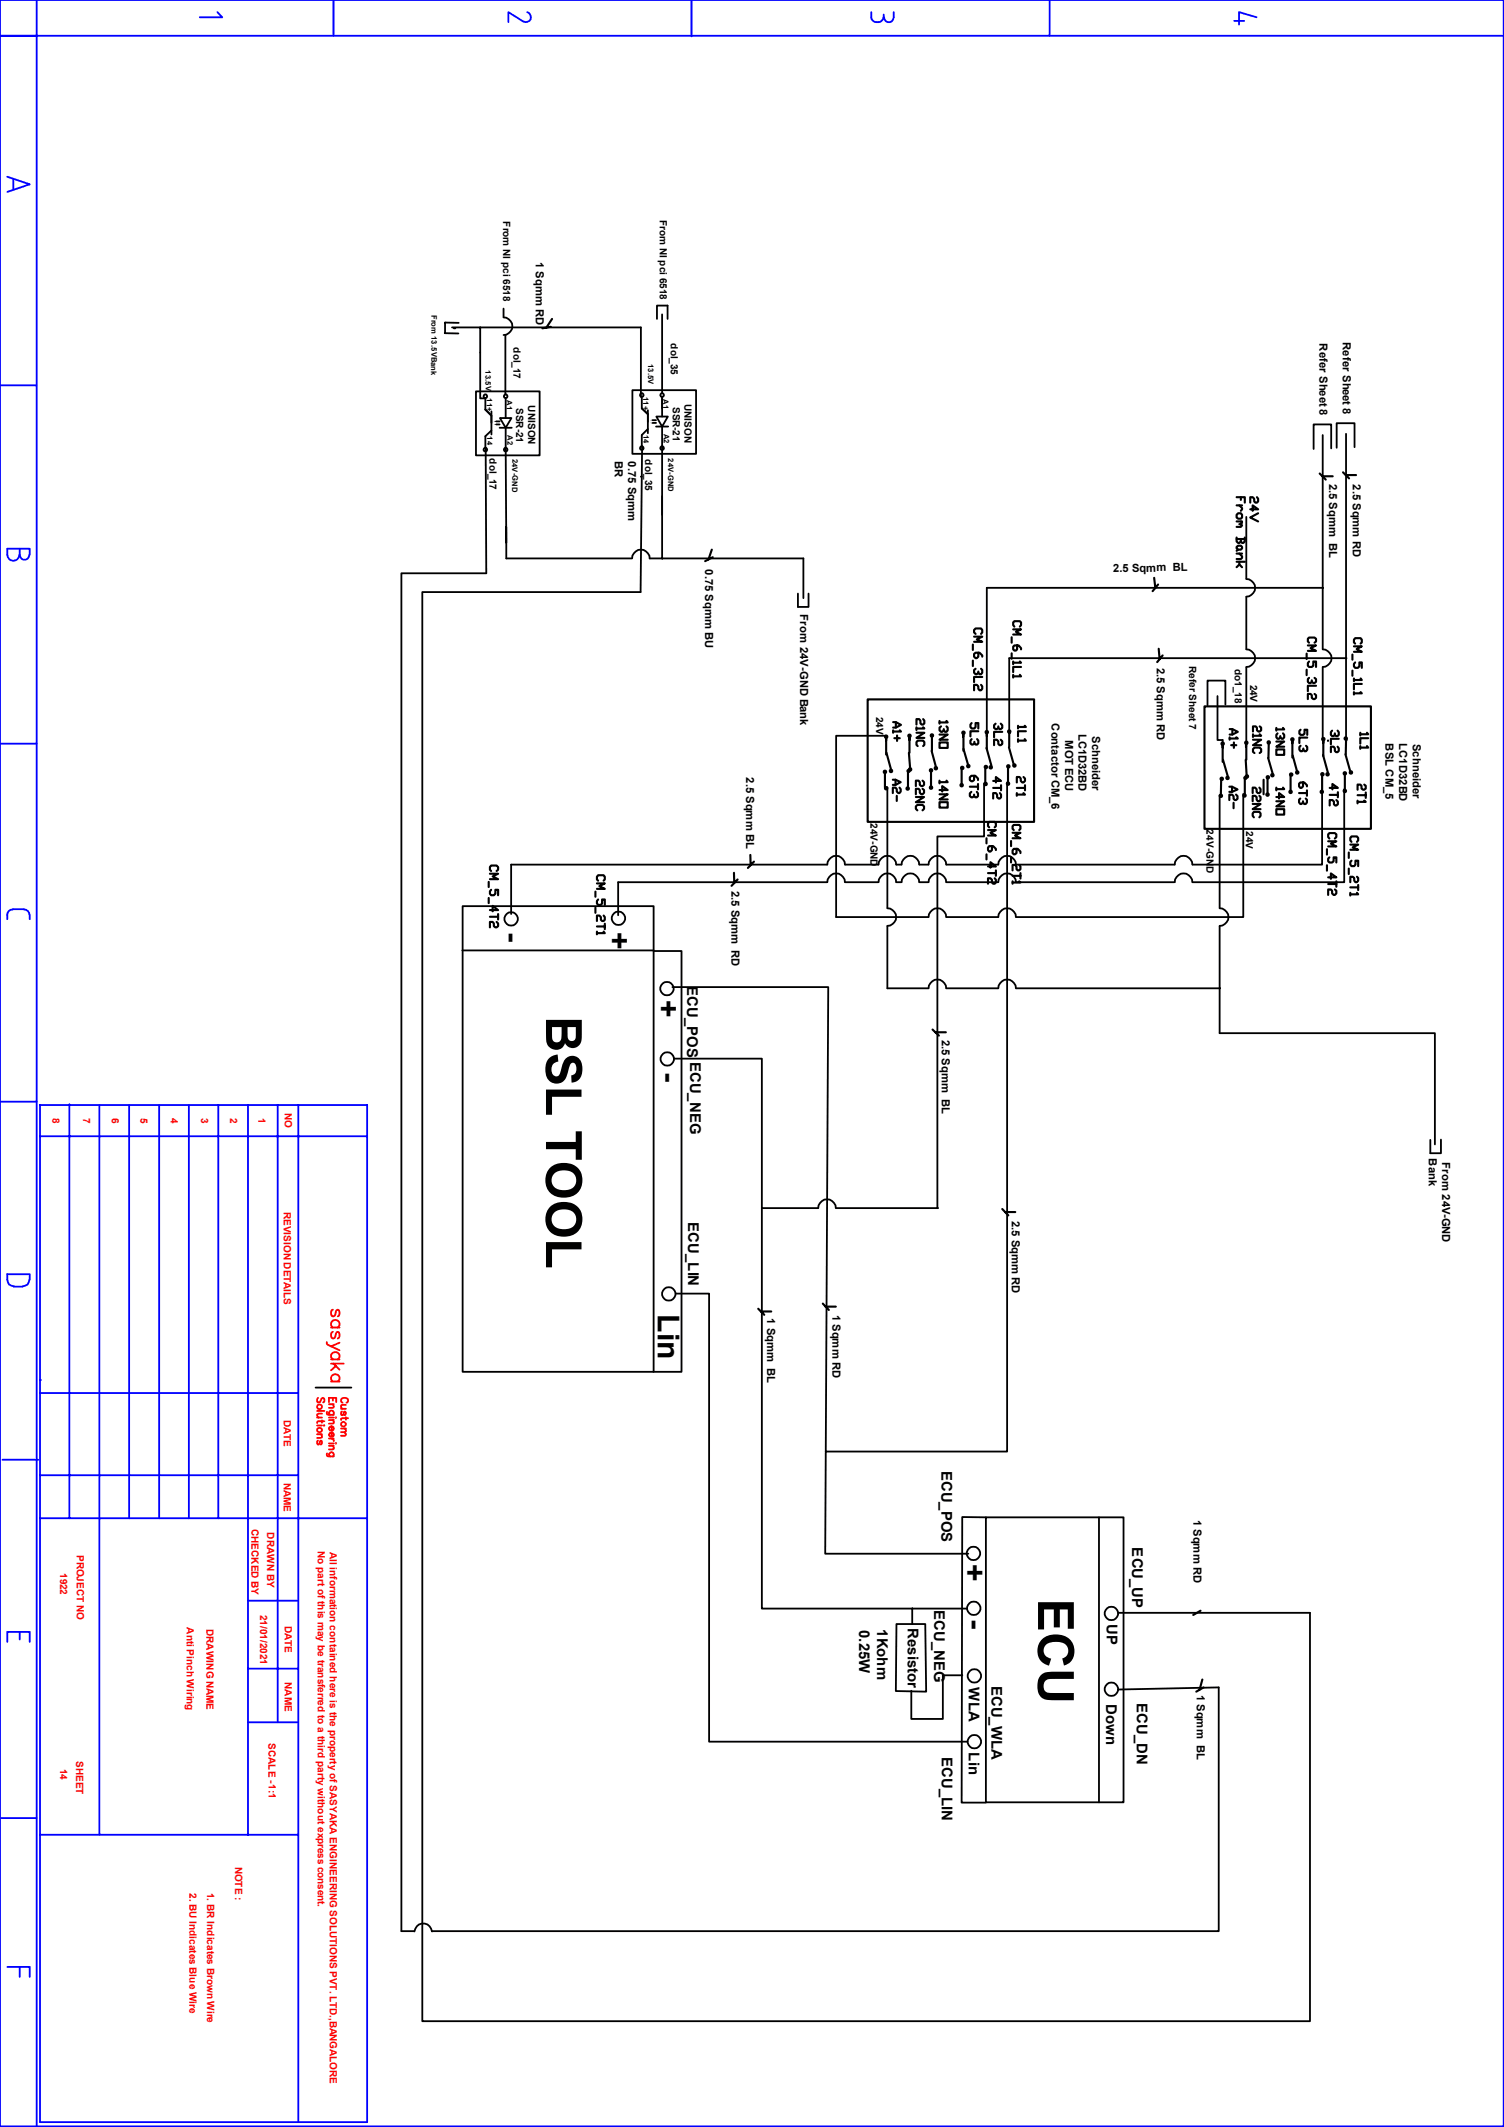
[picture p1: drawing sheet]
<svg xmlns="http://www.w3.org/2000/svg" width="210mm" height="297mm" viewBox="0 0 210 297" stroke-linecap="round" stroke-linejoin="round" font-family="sans-serif">
<g fill="none" stroke="#00f" stroke-width=".25">
<path d="M0 0h210v296.9h-210zM0 5h210M5.1 0v296.9M30.4 1.7l.6 .7h-3.1M46.6 0v5M73.1 3l-2.1-1.3v1.4M73.6 1.7l.3 .1 .2 .6M74.1 2.4a.67 .67 0 0 1-1 .6M96.6 0v5.1M121.7 1.7v.7a.86 .86 0 0 0 .8 .7 .86 .86 0 0 0 .9-.7M123.4 2v.4M124.8 1.7v.7a.68 .68 0 0 1-.7 .7 .68 .68 0 0 1-.7-.7"/>
<path d="M146.6 0v5M172.3 2.9h1.4M175.5 2.4l-2.5-.7v1.7M1 24.7l3.1 1-3.1 1.1M1.9 25v1.5M.1 53.8h5M2.7 77.5a.85 .85 0 0 1-.8 .8 .85 .85 0 0 1-.9-.8v-.9h3.1v.9M2.8 76.6v.9a.68 .68 0 0 0 .6 .7 .68 .68 0 0 0 .7-.7M.1 103.8h5M1.8 127a.73 .73 0 0 0-.8 .8v.6M1.8 127h1.5M3.3 127a.73 .73 0 0 1 .8 .8"/>
<path d="M4.1 127.8v.6M.1 153.8h5M5.6 154.3h45.7v142h-45.7zM5.6 158.7h45.7M9.7 154.2v57.8M13.9 154.3v101.9M18 154.3v57.7M22.2 154.3v57.7M26.4 154.3v57.7M30.5 154.3v57.7M34.6 154.3v101.9M38.8 154.3v86.2"/>
<path d="M41.7 154.3v142M1.9 179.7h1.3M4.1 178.7a.87 .87 0 0 1-.9 .9M4.1 178.7v-.8h-3.1a1.32 1.32 0 0 0 .6 1.6l.3 .1M5.6 194.5h35.9M5.7 192.7h.1M.3 203.8h5M5.6 206h35.9M5.6 212h45.7M1 229.3v-1.4h3.1v1.4M2.8 227.9v1M34.6 233h6.9"/>
<path d="M34.6 223.5h6.9M.2 253.9h4.9M5.6 256.2h36.1M34.6 240.5h6.9M1 274.7h3.1v1.4M2.8 274.7v1.4"/>
</g>
<g fill="none" stroke="#f00" stroke-width=".25">
<path d="M44.3 198h.7M44.3 197h1M44.3 199.1h.7M44.4 195.2l-.1 .2 .1 .4h.3l.2-.5 .2-.1a.36 .36 0 0 1 0 .6M45 197.4l-.7 .1v.2l.2 .3M45 198.3v.4M45.2 199.1h.1zM45.3 198.5h-1v.2M45.6 187.4v.3l.6 .3M45.7 197.1v.4l.9 .1M45.9 195.8v-.6h1v.6M45.9 196.1h.7"/>
<path d="M45.9 198h.7M45.9 198.3h.7M46.1 197.6a.33 .33 0 0 1-.1-.5 .33 .33 0 0 1 .5 0 .33 .33 0 0 1 0 .5M46.2 185.4h1.2M46.2 189.8h1.2M46.2 190.4h1.8M46.2 192.9h1.2M46.3 199.2v.6a.3 .3 0 0 0 .3-.3 .3 .3 0 0 0-.3-.3l-.3 .1a.28 .28 0 0 0 .1 .5M46.4 196.1l.2 .2v.3h-.7M46.4 198.3a.32 .32 0 0 1 .2 .5h-.7M46.5 195.2v.4M46.5 182.9a.5 .5 0 0 0-.3 .5 .5 .5 0 0 0 .4 .4l.2-.2 .2-.6 .2-.1a.54 .54 0 0 1 0 .9"/>
<path d="M46.5 185.4a.59 .59 0 0 1-.1-.9 .59 .59 0 0 1 .9 0 .59 .59 0 0 1-.1 .9M46.5 186a.5 .5 0 0 0-.3 .5 .5 .5 0 0 0 .4 .4l.2-.3 .2-.5 .2-.1a.54 .54 0 0 1 0 .9M46.5 189.8a.57 .57 0 0 1-.1-.8 .57 .57 0 0 1 .8 0 .57 .57 0 0 1 0 .8M46.5 192.9a.57 .57 0 0 1-.1-.8 .57 .57 0 0 1 .8 0 .57 .57 0 0 1 0 .8M46.6 190.4l.8 .9M46.9 197.9h.1M46.9 190.8l-.7 .5M47.4 187.5l-1.2 .5 1.2 .6M47.6 196.7h.7M47.6 199.5h.7M47.8 197.1l-.2 .2 .2 .3h.1l.1-.5h.2l.1 .3-.2 .2M47.8 195.9v-.1a.4 .4 0 0 1-.1-.5 .4 .4 0 0 1 .5-.1l.3 .1 .1 .2v.2l-.2 .2"/>
<path d="M48.1 199.5l.2 .2v.2l-.2 .1h-.5M48.1 200l.2 .4-.2 .1h-.5M48.3 196.2h-.5a.24 .24 0 0 0-.1 .4l.1 .1M48.3 197.9v.3M48.6 198h-.8l-.1 .1-.1 .2M44.3 200.3h.7M44.4 201.2l-.1 .2 .1 .3 .2-.1 .2-.4a.3 .3 0 0 1 .2 .2 .3 .3 0 0 1-.2 .3M44.7 200.3l.3 .2-.1 .2-.6 .1M45.7 202.9v.4l.9 .1M45.9 200.9h.7M45.9 201.5h.7M45.9 201.9h.7"/>
<path d="M46.1 203.4a.32 .32 0 0 1 .1-.6 .32 .32 0 0 1 .4 .4l-.1 .2M46.3 200.9l.3 .1v.3M46.3 200v.6a.3 .3 0 0 0 .3-.3 .3 .3 0 0 0-.3-.3l-.2 .1-.2 .2 .2 .3M46.4 201.9l.2 .2v.3h-.7M46.9 201.5v.1z"/>
<circle cx="44.6" cy="196.4" r=".35"/>
<circle cx="44.6" cy="199.7" r=".34"/>
<circle cx="48" cy="198.9" r=".34"/>
</g>
<g fill="none" stroke="#000" stroke-width=".25">
<path d="M62.1 46.5l1.9 .1M63.1 45.7h26.4v9.7M63.4 45.8h.2M64.1 45.1l-2-.1v1.5M66.5 54.7h8.9v8.9h-8.9zM67.1 45.7v9.9h.7v1.6M67.8 57.2l.8 .8v1.1M67.8 57.2l.8 .8M68.6 57.4v3.3M69.3 58.8h.5M69.3 59.3h.5M69.8 59.7h1.7"/>
<path d="M69.8 58.4h1.6l-.8 1.3zM70.3 43.1v1.2M70.3 44.3a1.23 1.23 0 0 1 1.2 1.3 1.23 1.23 0 0 1-1.2 1.2M70.6 46.8v8.3M70.6 55.6v2.8M70.6 59.7l.1 16.1M88.3 54.5h8.9v8.9h-8.9zM89.6 57l.9 .8v1.1M89.6 55.4v1.6M89.6 57l.9 .8M90.5 57.3v3.2M90.5 59.9l-.9 .8v1.6"/>
<path d="M91.1 58.7h.5M91.1 59.1h.5M91.6 59.6h1.7M91.7 58.2h1.6l-.8 1.4zM91.7 44.5v-1.8h1.5v1.8M92.5 43.9v11M92.5 55.4v2.8M92.5 59.6v12.3M67.8 62.5l.1 17.6h-11.9v189.6h1.8M68.6 60.1l-.8 .8v1.6M70.7 73.6v4.4h17.5M89.5 66.5h.1"/>
<path d="M89.7 62.3l-.2 20.4h-30.5v199.5h123.9v-57h-26.8M92.5 69.3v8.7h-1.8a1.23 1.23 0 0 0-1.2-1.2 1.23 1.23 0 0 0-1.2 1.2M92.5 78h19.7v5.5M174 72.2v8.6M184.7 60.7v29.9M185.9 62.6v-3.3h-2.5v3.4M188 60.6v42.3M189.1 62.4v-3.3h-2.5v3.4M111.4 82.9v1.9h1.5v-1.9M170 97.2v6.1h.7v.8M171.1 98.4v-3.4h-2.5v3.5M174 83.4v7.2"/>
<path d="M174 93.2v10.7M174 80.9a1.23 1.23 0 0 1 1.3 1.2 1.23 1.23 0 0 1-1.3 1.2M174 90.7a1.23 1.23 0 0 1 1.3 1.2 1.23 1.23 0 0 1-1.3 1.2M184.7 90.7a1.23 1.23 0 0 1 1.2 1.2 1.23 1.23 0 0 1-1.2 1.2M184.7 93.2v9.9M184.7 82.1h-46.9v20.3M188 91.9h-47.1l.1 10.5M123.7 102.7h-6.9v25.4h12.8M123.9 109.9v16.9M137.4 109.4v7.4h-6.5v51.9M140.6 109.3v93.4h-25.2M170.3 111v15.8"/>
<path d="M173.6 110.9v17.2h-31.7M184.6 110.4v10.3h-18.1M185.4 103.4h.1M187.7 110.6v12.6h-21.2M187.7 110.2h.1M188 103.3h.1M64.6 132.7h26.7M64.6 126.5h26.7v65.1h-26.7zM91.3 132.8h3.9v58.8h-4M93.9 137.8h21.8l-.5 79.2h20M115.5 123.2h-29.2v4.6M115.5 120.7h-44.1v6.9"/>
<path d="M115.5 120.7a1.23 1.23 0 0 1 1.3-1.2 1.23 1.23 0 0 1 1.2 1.2M115.5 123.2a1.23 1.23 0 0 1 1.3-1.2 1.23 1.23 0 0 1 1.2 1.2M118 120.7h4.6M118 123.2h4.6M122.7 120.7a1.23 1.23 0 0 1 1.2-1.2 1.23 1.23 0 0 1 1.2 1.2M122.7 123.2a1.23 1.23 0 0 1 1.2-1.2 1.23 1.23 0 0 1 1.2 1.2M123.9 126.8a1.23 1.23 0 0 1 1.2 1.3 1.23 1.23 0 0 1-1.2 1.2M123.9 129.3v8.7h5.7M125.2 120.7h.7M125.2 123.2h.7M125.9 120.7a1.23 1.23 0 0 1 1.2-1.2 1.23 1.23 0 0 1 1.3 1.2M125.9 123.2a1.23 1.23 0 0 1 1.2-1.2 1.23 1.23 0 0 1 1.3 1.2"/>
<path d="M128.4 120.7h1.2M128.4 123.2h1.2M129.7 120.7a1.23 1.23 0 0 1 1.2-1.2 1.23 1.23 0 0 1 1.2 1.2M129.7 123.2a1.23 1.23 0 0 1 1.2-1.2 1.23 1.23 0 0 1 1.2 1.2M129.7 128.1a1.23 1.23 0 0 1 1.2-1.3 1.23 1.23 0 0 1 1.2 1.3M129.7 138a1.23 1.23 0 0 1 1.2-1.2 1.23 1.23 0 0 1 1.2 1.2M132.2 120.7h7.2M132.2 123.2h7.2M132.2 128.1h7.2M132.2 138h7.2M139.4 120.7a1.23 1.23 0 0 1 1.2-1.2 1.23 1.23 0 0 1 1.3 1.2M139.4 123.2a1.23 1.23 0 0 1 1.2-1.2 1.23 1.23 0 0 1 1.3 1.2"/>
<path d="M139.4 128.1a1.23 1.23 0 0 1 1.2-1.3 1.23 1.23 0 0 1 1.3 1.3M139.4 138a1.23 1.23 0 0 1 1.2-1.2 1.23 1.23 0 0 1 1.3 1.2M141.9 120.7h22.1M141.9 123.2h22.1M141.9 138h28.4M164 120.7a1.23 1.23 0 0 1 1.3-1.2 1.23 1.23 0 0 1 1.2 1.2M164 123.2a1.23 1.23 0 0 1 1.3-1.2 1.23 1.23 0 0 1 1.2 1.2M170.3 129.3v15h30.1v15.5M170.3 126.8a1.23 1.23 0 0 1 1.2 1.3 1.23 1.23 0 0 1-1.2 1.2M94.1 147.8h12.3v76.8h28.6M201.2 159.1v1.9h-1.5v-1.8M106.4 168.7h7.8"/>
<path d="M114.3 168.7a1.23 1.23 0 0 1 1.2-1.2 1.23 1.23 0 0 1 1.2 1.2M116.8 168.7h14.1M44.1 193.8h5M94.4 180.6h4.6v62.6h36.1M137.7 211.9h19.2v39.8h-19.2zM137.7 211.9l-3.3-.1-.1 39.9h3.4M153.5 211.9v39.8M125.2 226.8h4l.1 9.4-4.2-.1zM127.4 224.6v2.2M134.4 233.9h-2.7v6.1h-4.4v-3.9M156.1 235.9l14.1-.3v34.1h-109.9M57.9 269.7a1.23 1.23 0 0 1 1.2-1.1 1.23 1.23 0 0 1 1.2 1.1"/>
<circle cx="67.8" cy="55.3" r=".25"/>
<circle cx="70.6" cy="55.3" r=".25"/>
<circle cx="89.6" cy="55.2" r=".25"/>
<circle cx="92.5" cy="55.2" r=".25"/>
<circle cx="67.8" cy="62.8" r=".25"/>
<circle cx="70.6" cy="62.8" r=".25"/>
<circle cx="89.6" cy="62.6" r=".25"/>
<circle cx="92.5" cy="62.6" r=".25"/>
<circle cx="71.4" cy="128.3" r=".93"/>
<circle cx="86.4" cy="128.2" r=".93"/>
<circle cx="93.1" cy="138.1" r=".93"/>
<circle cx="93.2" cy="147.9" r=".93"/>
<circle cx="93.4" cy="180.7" r=".93"/>
<circle cx="135.9" cy="216.9" r=".93"/>
<circle cx="136" cy="224.6" r=".93"/>
<circle cx="136.1" cy="234" r=".93"/>
<circle cx="155.2" cy="235.9" r=".93"/>
<circle cx="155.2" cy="225.3" r=".93"/>
<circle cx="136.1" cy="243.2" r=".93"/>
</g>
<g fill="none" stroke="#000" stroke-width=".3">
<path d="M76.9 45.6l-1.2 .2M77.1 44.5l-.8 1.3M99.4 76.8l-.5 1.3M99.5 77.8l-1 .6M172.7 69.4h1.1v.8M172.7 75.1v.5l.2 .2h.2l.2-.2v-.3M172.7 70.6h.7M172.7 72.8h.7M172.7 75.3h1.1M172.7 77.3h.7M172.7 78.4h1.1M172.7 71.9l.2-.2h.4l.1 .2v.4l-.1 .1h-.4l-.2-.1z"/>
<path d="M172.7 76.4l.2-.2h.4l.1 .2v.2l-.1 .2h-.4l-.2-.2zM172.9 76.8l-.2 .1M173.1 70.6l.3 .4-.1 .3M173.1 77.3l.3 .4v.2l-.1 .2h-.6M173.1 78.4v.4l.3 .4M173.1 78.8l-.4 .4M173.3 72.8l.1 .2-.1 .2h-.2M173.3 73.2l.1 .2-.1 .2h-.6M173.3 69.4v.4M173.8 75.1v.5l-.2 .2h-.2l-.1-.2M174.6 71.1h1.1l-.8-.5v.7M175.5 69.4l.2 .2v.4l-.2 .2h-.2l-.2-.2v-.4l-.2-.2h-.3v.8"/>
<path d="M175.7 71.7l-1.1 .6 1.1 .5M184.3 66.1l.8 .9M184.7 66.5h1.4M187.5 66l.9 .8M187.9 66.3h1.5M121.2 97.7h23.2v17.1h-23.2zM135.8 90v.8M135.8 92.2v.8M136 88.9h1.2l-.8 .4 .8 .3h-1.2M136.2 88.5l-.2-.2v-.3l.2-.2h.8l.2 .2v.3l-.2 .2M136.2 93.4l-.2 .2v.3l.2 .2h.2l.2-.2M136.6 91.1v.6l-.2 .2h-.2l-.2-.2v-.4l.2-.2h.6l.4 .4v.2"/>
<path d="M137 93.4l.2 .2v.3l-.2 .2h-.2l-.2-.3M137 95.6l.2 .2v.4l-.2 .2h-.2l-.2-.2v-.4l-.2-.2h-.4v.8M137.2 94.5h-1.2v.7M141.3 89v.7M141.3 91.2v.8M141.5 87.9h1.1l-.7 .3 .7 .4h-1.1M141.5 92.4v.4M141.5 94.2v.4M141.6 87.5l-.1-.2v-.4l.1-.2h.8l.2 .2v.4l-.2 .2M142 90.1v.6l-.1 .1h-.3l-.1-.1v-.4l.1-.2h.6l.4 .4v.2M142.4 92.4l.2 .1h-1.1M142.4 94.2l.2 .2h-1.1"/>
<path d="M142.6 93.1h-1.1v.8M161.2 80.7l.1 1.4M161.7 81.6l-.7 .9M161.8 90.6l.1 1.4M162.3 91.5l-.7 1M168.2 98.6h23.2v17.1h-23.2zM182.5 91.3v.7M182.5 93.5v.8M182.6 90.1h1.2l-.8 .4 .8 .4h-1.2M182.8 94.7l-.2 .1v.4l.2 .2h.2l.2-.2M182.8 89.7l-.2-.1v-.4l.2-.2h.8l.2 .2v.4l-.2 .1M182.8 92.4l-.2 .2v.4l.2 .1h.4l.2-.1v-.6h.4v.7"/>
<path d="M183.6 94.7l.2 .1v.4l-.4 .2-.2-.2v-.2M183.6 96.9l.2 .2v.4l-.2 .1-.4-.1v-.4l-.2-.2h-.4v.7M183.8 95.8h-1.2v.7M188.8 91.4v.7M188.8 93.6v.8M189.1 90.3h1.1l-.8 .3 .8 .4h-1.1M189.1 94.7v.4M189.1 96.6v.4M189.2 89.9l-.1-.2v-.4l.1-.2h.8l.2 .2v.4l-.2 .2M189.2 92.5l-.1 .2v.3l.1 .3h.4l.2-.3v-.5h.4v.8M190 94.7l.2 .3h-1.1M190 96.6l.2 .2h-1.1"/>
<path d="M190.2 95.5h-1.1v.8M104.8 119.4v1.4M123.6 107.9v2M123.7 103.4v-.4v2.4M123.8 105.1l.6 2.3M124.7 108.9h.4l.7 .3-.7 .4h-.4M124.7 100.8h.4l.7 .4-.7 .4h-.4M124.7 102v.3M124.9 103.1h.7M125.1 108.9v.7M125.1 100.8v.8M125.2 111.1v.7"/>
<path d="M125.3 102.7v.8M125.6 110l.2 .2v.3l-.2 .2h-.2l-.2-.2v-.3l-.1-.2h-.4v.7M125.6 102l.2 .2h-1.1M126.8 107.9v2M126.9 107.5l-.2 .2 .1 .1 .2-.1M126.9 105.1l.2 2.1M127 103v2.1M127.9 111.3h1.1l-1.1 .7h1.1M128 102.3h1.1l-1.1 .7h1.1M128 101.6v.3M128.1 113.2l-.2-.3v-.3l.2-.2h.7l.2 .2v.3l-.2 .3M128.1 104.2l-.1-.2v-.4l.1-.2h.8l.2 .2v.4l-.2 .2"/>
<path d="M128.8 109l.2 .2v.4l-.3 .2-.3-.2v-.4l-.1-.2h-.4v.8M128.8 110.2l.2 .1v.4l-.2 .2h-.1l-.3-.2v-.4l-.1-.1h-.4v.7M128.9 101.6l.2 .1h-1.1M128.9 100.4l.2 .2v.4l-.2 .2h-.2l-.2-.2v-.4l-.1-.2h-.4v.8M130 107.7v2.1M130.1 104.9l.6 2.2M130.1 102.9v2M131.2 103.7h1.1v.7h-1.1zM131.2 112h1.1v.8h-1.1zM131.2 102.6h1.1l-1.1 .7h1.1M131.2 110.3h1.1l-.7-.5v.7M131.2 110.9h1.1l-1.1 .7h1.1"/>
<path d="M131.2 100.7v.3M131.2 109v.4M131.4 101.4l-.2 .2v.4l.2 .2h.2l.2-.2M132.2 100.7l.1 .2h-1.1M132.2 101.4l.1 .2v.4l-.1 .2h-.2l-.2-.4M132.2 109l.1 .2h-1.1M134.3 107.4v2M134.5 102.5v.4M134.5 102.5v2.4M134.5 104.6l.7 2.2M135.4 109.9h1.2M135.6 110.6l-.2 .2v.4l.2 .1 .4-.1"/>
<path d="M135.7 101l-.2 .2v.3l.2 .2h.4l.1-.2v-.5h.4v.7M135.7 103.2l-.2 .2v.4l.2 .2 .4-.2M136 108.3v.6l-.2 .2-.4-.2v-.4l.2-.2h.6l.4 .4v.2M136.4 110.6l.2 .2v.4l-.2 .1h-.2l-.2-.1v-.2M136.4 103.2l.2 .2v.4l-.2 .2h-.2l-.1-.2v-.2M136.6 109.5v.7M136.6 102.1h-1.1v.7M137.6 107.4v2M137.8 104.4l.6 2.5M137.8 117.1v.7M137.8 119.3v.7M137.8 102.4v2.2"/>
<path d="M138 115.9h1.1l-.8 .4 .8 .4h-1.1M138.1 115.5l-.1-.1v-.4l.1-.2h.8l.2 .2v.4l-.2 .1M138.5 118.2v.5l-.2 .2h-.2l-.1-.2v-.3l.1-.2h.6l.4 .3v.2M138.7 109.1h1.1l-.7-.6v.8M138.7 110h1.1M139 101l-.2 .3v.3l.2 .2 .4-.2M139.6 110.7l.2 .3v.3l-.2 .2-.4-.2v-.3l-.1-.3h-.4v.8M139.7 101l.3 .3v.3l-.4 .2-.2-.2v-.2M139.7 103.3l.3 .2v.4l-.4 .2-.2-.2v-.4l-.2-.2h-.4v.8M139.8 109.6v.8M140 102.2h-1.2v.8M140.8 107.2v2.1"/>
<path d="M140.9 104.4l.7 2.4M141 102.4l-.1 1.9M141.2 117.4v.8M141.2 119.7v.7M141.4 116.3h1.1l-.8 .4 .8 .4h-1.1M141.6 115.9l-.2-.2v-.3l.2-.2h.7l.2 .2v.3l-.2 .2M141.9 118.5v.6l-.2 .2h-.1l-.2-.2v-.4l.2-.2h.5l.4 .4v.2M142 110h1.1M142 110.7v.4M142.2 101.3v.4M142.2 103.2v.4M142.9 110.7l.2 .3h-1.1"/>
<path d="M142.9 108.5l.2 .2v.4l-.2 .2h-.2l-.2-.2v-.4l-.1-.2h-.4v.8M143.1 101.3l.2 .2h-1.1M143.1 103.2l.2 .2h-1.1M143.1 109.6v.8M143.3 102.1h-1.1v.7M170.5 109v2M170.7 104.4v-.3v2.3M170.8 106.1l.6 2.3M171.7 109.9h.3l.8 .3-.8 .4h-.3M171.7 101.8h.4l.7 .4-.7 .4h-.4M171.7 103v.3M171.9 104.1h.7"/>
<path d="M172 109.9v.7M172.1 101.8v.8M172.3 112.1v.8M172.3 103.7v.7M172.6 111l.2 .2v.3l-.4 .2-.1-.2v-.3l-.3-.2h-.3v.7M172.6 103l.2 .1h-1.1M173.8 108.8v2.1M173.9 108.5l-.2 .2 .2 .1 .2-.2M173.9 106.1l.2 2.1M174 103.9v.4M174 103.9v2.2M174.9 112.3h1.1l-1.1 .7h1.1"/>
<path d="M175 103.3h1.1l-1.1 .8h1.1M175 102.5v.4M175.1 114.1l-.2-.2v-.3l.2-.2h.8l.1 .2v.3l-.1 .2M175.2 105.2l-.2-.2v-.4l.2-.2h.7l.2 .2v.4l-.2 .2M175.9 110l.1 .2v.4l-.1 .1h-.3l-.1-.1v-.4l-.2-.2h-.4v.7M175.9 111.1l.1 .2v.4l-.1 .2h-.3l-.1-.2v-.4l-.2-.2h-.4v.8M175.9 101.4l.2 .2v.4l-.2 .2-.4-.2v-.4l-.2-.2h-.3v.8M175.9 102.5l.2 .2h-1.1M176.4 108.9v2M177 108.7v2M177.1 105.8l.6 2.2M177.2 103.9l-.1 1.9"/>
<path d="M178.2 104.6h1.1v.8h-1.1zM178.2 113h1.1v.7h-1.1zM178.2 103.5h1.1l-1.1 .8h1.1M178.2 111.3h1.1l-.7-.6v.8M178.2 111.9h1.1l-1.1 .7h1.1M178.2 101.6v.4M178.2 110v.4M178.4 102.4l-.2 .2v.4l.2 .2h.2l.2-.2M179.2 101.6l.1 .3h-1.1M179.2 102.4l.1 .2v.4l-.1 .2h-.2l-.2-.2v-.2M179.2 110l.1 .2h-1.1M180.2 108.3v2.1"/>
<path d="M180.5 103.8v-.3v2.3M180.5 105.5l.6 2.2M181.4 110.7h1.1M181.6 111.5l-.2 .2v.4l.2 .2h.1l.2-.2M181.6 104.1l-.2 .2v.4l.2 .2h.2l.2-.2M181.6 101.9l-.2 .2v.3l.2 .2h.4l.2-.2v-.5h.3v.7M181.9 109.3v.5l-.2 .2h-.1l-.2-.2v-.4l.2-.1h.5l.4 .3v.2M182.3 111.5l.2 .2v.4l-.2 .2h-.2l-.2-.4M182.4 104.1l.1 .2v.4l-.1 .2h-.2l-.2-.4M182.5 110.4v.7M182.5 103h-1.1v.8M184.6 108.3v2.1"/>
<path d="M184.7 105.4l.7 2.5M184.8 103.4v2.2M185.3 118.6v.7M185.5 117.5h1.1l-.8 .3 .8 .4h-1.1M185.6 117.1l-.1-.2v-.4l.1-.2h.8l.2 .2v.4l-.2 .2M185.6 119.7l-.1 .2v.4l.1 .1h.4l.2-.1v-.6h.4v.7M185.7 110h1.1l-.7-.5v.7M185.7 111h1.1M186 102l-.2 .2v.4l.2 .2h.2l.2-.2M186.6 111.7l.2 .2v.4l-.4 .2-.1-.2v-.4l-.2-.2h-.4v.8M186.8 102l.1 .2v.4l-.1 .2h-.2l-.2-.2v-.2M186.8 104.3l.1 .2v.4l-.1 .1h-.2l-.2-.1v-.4l-.2-.2h-.4v.7"/>
<path d="M186.8 110.6v.7M186.9 103.2h-1.1v.7M187.8 108.2v2M187.9 105.3l.7 2.4M188 103.3l-.1 2M188.3 119v.8M188.6 117.9h1.1l-.8 .4 .8 .4h-1.1M188.7 117.6l-.1-.3v-.3l.1-.2h.8l.2 .2v.3l-.2 .3M189.6 111h1.1M189.6 111.8v.4M189.9 102.3v.4M189.9 104.2v.4"/>
<path d="M190.5 109.6l.2 .1v.4l-.2 .2-.4-.2v-.4l-.2-.1h-.3v.7M190.5 111.8l.2 .2h-1.1M190.7 110.7v.7M190.9 102.3l.2 .2h-1.2M190.9 104.2l.2 .2h-1.2M191.1 103.1h-1.2v.7M68.2 123.1v.8M68.2 125.4v.7M68.4 122h1.2l-.8 .4 .8 .4h-1.2M68.4 127.1h1.2l-.8-.6v.8M68.4 128h1.2M68.6 121.6l-.2-.1v-.4l.2-.2h.7l.3 .2v.4l-.3 .1"/>
<path d="M68.6 124.2l-.2 .3v.3l.2 .2h.4l.2-.2v-.6h.4v.8M69.3 128.7l.3 .2v.4l-.4 .2-.2-.2v-.4l-.2-.2h-.4v.8M69.6 127.6v.8M83.1 124.5v.7M83.1 126.7v.8M83.4 123.4h1.1l-.8 .3 .8 .4h-1.1M83.4 129.4h1.1M83.4 130.1v.4M83.5 123l-.1-.2v-.4l.1-.2h.8l.2 .2v.4l-.2 .2M83.5 125.6l-.1 .2v.4l.1 .2h.4l.2-.2v-.6h.4v.8M84.3 130.1l.2 .2h-1.1M84.3 127.8l.2 .3v.3l-.2 .2h-.2l-.2-.2v-.3l-.2-.3h-.3v.8"/>
<path d="M84.5 129v.8M102.5 121.9v1.4M103 122.8l-.8 .9M105.3 120.3l-.9 .9M138 121h1.1l-.8-.6v.8M138 121.9h1.1M138.9 122.6l.2 .3v.3l-.2 .2h-.2l-.2-.2v-.3l-.2-.3h-.3v.8M139.1 121.5v.8M141.4 122.3h1.1M141.4 123.1v.3M142.3 123.1l.2 .1h-1.1M142.3 120.8l.2 .2v.4l-.2 .1h-.2l-.2-.1v-.4l-.2-.2h-.3v.7"/>
<path d="M142.5 121.9v.8M185.3 120.8v.8M185.5 122.5h1.1l-.8-.5v.7M185.5 123.4h1.1M186.4 124.2l.2 .2v.4l-.2 .2h-.2l-.2-.2v-.4l-.2-.2h-.3v.8M186.6 123.1v.7M188.3 121.3v.7M188.6 123.9h1.1M188.6 124.7v.4M188.7 120.2l-.1 .2v.3l.1 .2h.4l.2-.2v-.5h.4v.7M189.5 124.7l.2 .2h-1.1M189.5 122.4l.2 .2v.4l-.2 .2h-.2l-.2-.2v-.4l-.2-.2h-.3v.8"/>
<path d="M189.7 123.6v.7M130.2 143.8l.9 .8M130.6 144.1h1.5M140 168.8l.8 .9M140.3 169.2h1.5M105.9 182.8l.8 .8M106.3 183.1h1.4M114.9 182l.8 .9M115.3 182.5h1.4M167.6 224.9l-1 .6M167.9 234.5l-.4 1.4M168.1 235.6l-1.1 .6"/>
<circle cx="123.6" cy="107.8" r=".17"/>
<circle cx="123.7" cy="110.1" r=".17"/>
<circle cx="123.7" cy="102.9" r=".17"/>
<circle cx="124.4" cy="107.6" r=".17"/>
<circle cx="126.7" cy="110.1" r=".17"/>
<circle cx="127" cy="102.7" r=".17"/>
<circle cx="127.1" cy="107.4" r=".17"/>
<circle cx="130" cy="110" r=".17"/>
<circle cx="130" cy="107.6" r=".17"/>
<circle cx="130.1" cy="102.7" r=".17"/>
<circle cx="130.7" cy="107.3" r=".17"/>
<circle cx="134.3" cy="109.6" r=".17"/>
<circle cx="134.4" cy="107.2" r=".17"/>
<circle cx="134.5" cy="102.3" r=".17"/>
<circle cx="135.2" cy="107" r=".17"/>
<circle cx="137.6" cy="109.5" r=".17"/>
<circle cx="137.7" cy="107.1" r=".17"/>
<circle cx="137.8" cy="102.2" r=".17"/>
<circle cx="138.3" cy="107.1" r=".17"/>
<circle cx="140.8" cy="109.4" r=".17"/>
<circle cx="140.8" cy="107" r=".17"/>
<circle cx="140.9" cy="102.1" r=".17"/>
<circle cx="141.6" cy="106.9" r=".17"/>
<circle cx="170.5" cy="111.1" r=".17"/>
<circle cx="170.6" cy="108.8" r=".17"/>
<circle cx="170.7" cy="103.8" r=".17"/>
<circle cx="171.4" cy="108.6" r=".17"/>
<circle cx="173.8" cy="111.1" r=".17"/>
<circle cx="174" cy="103.7" r=".17"/>
<circle cx="174.1" cy="108.4" r=".17"/>
<circle cx="177" cy="111" r=".17"/>
<circle cx="177" cy="108.5" r=".17"/>
<circle cx="177.2" cy="103.7" r=".17"/>
<circle cx="177.7" cy="108.2" r=".17"/>
<circle cx="180.2" cy="110.6" r=".17"/>
<circle cx="180.3" cy="108.2" r=".17"/>
<circle cx="180.5" cy="103.2" r=".17"/>
<circle cx="181.1" cy="107.9" r=".17"/>
<circle cx="184.6" cy="110.6" r=".17"/>
<circle cx="184.7" cy="108.1" r=".17"/>
<circle cx="184.8" cy="103.2" r=".17"/>
<circle cx="185.4" cy="108.1" r=".17"/>
<circle cx="187.8" cy="110.4" r=".17"/>
<circle cx="187.8" cy="108" r=".17"/>
<circle cx="187.9" cy="103.1" r=".17"/>
<circle cx="188.6" cy="107.9" r=".17"/>
</g>
<path d="M68.9 58.8h.4v.1zM68.9 59.3l.4-.1v.1zM90.8 58.7l.3-.1v.1zM90.8 59.1l.3-.1v.1z" fill="#000"/>
<g font-size="7">
<text x="76.2" y="141.9" transform="rotate(90 76.2 141.9)">BSL TOOL</text>
<text x="144.9" y="223.2" transform="rotate(90 144.9 223.2)">ECU</text>
</g>
<g font-size="4.2">
<text x="70.3" y="130.1" transform="rotate(90 70.3 130.1)">-</text>
<text x="85" y="130.1" transform="rotate(90 85 130.1)">+</text>
<text x="91.9" y="139.6" transform="rotate(90 91.9 139.6)">+</text>
<text x="92.2" y="149.6" transform="rotate(90 92.2 149.6)">-</text>
<text x="91.9" y="183.5" transform="rotate(90 91.9 183.5)">Lin</text>
<text x="134.6" y="218.4" transform="rotate(90 134.6 218.4)">+</text>
<text x="134.9" y="226.1" transform="rotate(90 134.9 226.1)">-</text>
</g>
<g font-size="2.1">
<text x="96" y="137.7" transform="rotate(90 96 137.7)">ECU_POS</text>
<text x="96.4" y="148.3" transform="rotate(90 96.4 148.3)">ECU_NEG</text>
<text x="96.1" y="170.6" transform="rotate(90 96.1 170.6)">ECU_LIN</text>
<text x="131.5" y="205.4" transform="rotate(90 131.5 205.4)">ECU_POS</text>
<text x="158.1" y="216.1" transform="rotate(90 158.1 216.1)">ECU_UP</text>
<text x="120" y="227.6" transform="rotate(90 120 227.6)">0.25W</text>
<text x="122.5" y="227.5" transform="rotate(90 122.5 227.5)">1Kohm</text>
<text x="126.7" y="227.3" transform="rotate(90 126.7 227.3)">Resistor</text>
<text x="130.4" y="224.8" transform="rotate(90 130.4 224.8)">ECU_NEG</text>
<text x="154.6" y="226.8" transform="rotate(90 154.6 226.8)">UP</text>
<text x="135.3" y="235.6" transform="rotate(90 135.3 235.6)">WLA</text>
<text x="138.5" y="235.4" transform="rotate(90 138.5 235.4)">ECU_WLA</text>
<text x="154.5" y="238" transform="rotate(90 154.5 238)">Down</text>
<text x="158.8" y="237.7" transform="rotate(90 158.8 237.7)">ECU_DN</text>
<text x="131.5" y="245.3" transform="rotate(90 131.5 245.3)">ECU_LIN</text>
<text x="135.3" y="244.7" transform="rotate(90 135.3 244.7)">Lin</text>
</g>
<g font-size="1.6">
<text x="74.8" y="36.6" transform="rotate(90 74.8 36.6)">1 Sqmm RD</text>
<text x="184.3" y="48" transform="rotate(90 184.3 48)">Refer Sheet 8</text>
<text x="187.5" y="47.8" transform="rotate(90 187.5 47.8)">Refer Sheet 8</text>
<text x="85.9" y="64.3" transform="rotate(90 85.9 64.3)">BR</text>
<text x="87.7" y="64.4" transform="rotate(90 87.7 64.4)">0.75 Sqmm</text>
<text x="185.6" y="67.5" transform="rotate(90 185.6 67.5)">2.5 Sqmm BL</text>
<text x="188.9" y="67.6" transform="rotate(90 188.9 67.6)">2.5 Sqmm RD</text>
<text x="98.5" y="79.5" transform="rotate(90 98.5 79.5)">0.75 Sqmm BU</text>
<text x="155.4" y="79.9" transform="rotate(-1 155.4 79.9)">2.5 Sqmm BL</text>
<text x="111.7" y="85.8" transform="rotate(90 111.7 85.8)">From 24V-GND Bank</text>
<text x="161.5" y="93.2" transform="rotate(90 161.5 93.2)">2.5 Sqmm RD</text>
<text x="146.9" y="101" transform="rotate(90 146.9 101)">Contactor CM_6</text>
<text x="148.8" y="103.4" transform="rotate(90 148.8 103.4)">MOT ECU</text>
<text x="150.6" y="102.4" transform="rotate(90 150.6 102.4)">LC1D32BD</text>
<text x="152.5" y="102.8" transform="rotate(90 152.5 102.8)">Schneider</text>
<text x="193.5" y="103.8" transform="rotate(90 193.5 103.8)">BSL CM_5</text>
<text x="195.4" y="103.8" transform="rotate(90 195.4 103.8)">LC1D32BD</text>
<text x="197.3" y="103.8" transform="rotate(90 197.3 103.8)">Schneider</text>
<text x="104.2" y="108.5" transform="rotate(90 104.2 108.5)">2.5 Sqmm BL</text>
<text x="102.1" y="124.4" transform="rotate(90 102.1 124.4)">2.5 Sqmm RD</text>
<text x="131.5" y="145.2" transform="rotate(90 131.5 145.2)">2.5 Sqmm BL</text>
<text x="199.5" y="161.8" transform="rotate(90 199.5 161.8)">Bank</text>
<text x="201.4" y="162.3" transform="rotate(90 201.4 162.3)">From 24V-GND</text>
<text x="141.3" y="170.5" transform="rotate(90 141.3 170.5)">2.5 Sqmm RD</text>
<text x="107.1" y="184.1" transform="rotate(90 107.1 184.1)">1 Sqmm BL</text>
<text x="116.2" y="183.6" transform="rotate(90 116.2 183.6)">1 Sqmm RD</text>
<text x="166.7" y="212.2" transform="rotate(90 166.7 212.2)">1 Sqmm RD</text>
<text x="167.1" y="236.6" transform="rotate(90 167.1 236.6)">1 Sqmm BL</text>
</g>
<g font-size="1.4">
<text x="70.3" y="30.9" transform="rotate(90 70.3 30.9)">From NI pci 6518</text>
<text x="92.2" y="30.7" transform="rotate(90 92.2 30.7)">From NI pci 6518</text>
<text x="93.7" y="47.9" transform="rotate(90 93.7 47.9)">dol_35</text>
<text x="71.7" y="48.5" transform="rotate(90 71.7 48.5)">dol_17</text>
<text x="72.1" y="56.9" transform="rotate(90 72.1 56.9)">SSR-21</text>
<text x="73.7" y="56.6" transform="rotate(90 73.7 56.6)">UNISON</text>
<text x="93.9" y="56.8" transform="rotate(90 93.9 56.8)">SSR-21</text>
<text x="95.6" y="56.4" transform="rotate(90 95.6 56.4)">UNISON</text>
<text x="68.4" y="64" transform="rotate(90 68.4 64)">dol_17</text>
<text x="90.1" y="64.1" transform="rotate(90 90.1 64.1)">dol_35</text>
<text x="166.1" y="93" transform="rotate(90 166.1 93)">Refer Sheet 7</text>
<text x="172.4" y="93.4" transform="rotate(90 172.4 93.4)">do1_18</text>
<text x="174.6" y="95.6" transform="rotate(90 174.6 95.6)">24V</text>
<text x="122.3" y="100.1" transform="rotate(90 122.3 100.1)">24V</text>
<text x="121.5" y="114.9" transform="rotate(90 121.5 114.9)">24V-GND</text>
<text x="168.5" y="115.8" transform="rotate(90 168.5 115.8)">24V-GN</text>
<text x="174" y="116.1" transform="rotate(90 174 116.1)">24V</text>
<text x="168.5" y="120.9" transform="rotate(90 168.5 120.9)">D</text>
</g>
<g font-size="1.4" fill="#f00">
<text x="39.8" y="155.4" transform="rotate(90 39.8 155.4)">NO</text>
<text x="7.3" y="156.1" transform="rotate(90 7.3 156.1)">8</text>
<text x="11.6" y="156.1" transform="rotate(90 11.6 156.1)">7</text>
<text x="15.6" y="156.1" transform="rotate(90 15.6 156.1)">6</text>
<text x="19.6" y="156.1" transform="rotate(90 19.6 156.1)">5</text>
<text x="23.8" y="156.1" transform="rotate(90 23.8 156.1)">4</text>
<text x="28.1" y="156.1" transform="rotate(90 28.1 156.1)">3</text>
<text x="32.1" y="156.1" transform="rotate(90 32.1 156.1)">2</text>
<text x="36.1" y="156.2" transform="rotate(90 36.1 156.2)">1</text>
<text x="39.6" y="169.2" transform="rotate(90 39.6 169.2)">REVISION DETAILS</text>
<text x="39.6" y="198.2" transform="rotate(90 39.6 198.2)">DATE</text>
<text x="39.6" y="207" transform="rotate(90 39.6 207)">NAME</text>
<text x="35.1" y="213.4" transform="rotate(90 35.1 213.4)">CHECKED BY</text>
<text x="37.3" y="214" transform="rotate(90 37.3 214)">DRAWN BY</text>
<text x="8.4" y="219.6" transform="rotate(90 8.4 219.6)">1922</text>
<text x="10.7" y="217.1" transform="rotate(90 10.7 217.1)">PROJECT NO</text>
<text x="44.4" y="216.6" transform="rotate(90 44.4 216.6)">No part of this may be transferred to a third party without express consent.</text>
<text x="46.1" y="216.7" transform="rotate(90 46.1 216.7)">All information contained here is the property of SASYAKA ENGINEERING SOLUTIONS PVT. LTD.,BANGALORE</text>
<text x="26.1" y="227.2" transform="rotate(90 26.1 227.2)">Anti Pinch Wiring</text>
<text x="28.8" y="227.5" transform="rotate(90 28.8 227.5)">DRAWING NAME</text>
<text x="36.3" y="225.5" transform="rotate(90 36.3 225.5)">21/01/2021</text>
<text x="39.8" y="227.1" transform="rotate(90 39.8 227.1)">DATE</text>
<text x="39.8" y="234.9" transform="rotate(90 39.8 234.9)">NAME</text>
<text x="10.6" y="245.9" transform="rotate(90 10.6 245.9)">SHEET</text>
<text x="37.5" y="243.5" transform="rotate(90 37.5 243.5)">SCALE -1:1</text>
<text x="8.4" y="247" transform="rotate(90 8.4 247)">14</text>
<text x="32.9" y="260.6" transform="rotate(90 32.9 260.6)">NOTE :</text>
<text x="26.5" y="264.3" transform="rotate(90 26.5 264.3)">2. BU Indicates Blue Wire</text>
<text x="28.9" y="264.3" transform="rotate(90 28.9 264.3)">1. BR Indicates Brown Wire</text>
</g>
<g font-size="1.1">
<text x="60.2" y="43.9" transform="rotate(90 60.2 43.9)">From 13.5VBank</text>
<text x="67.8" y="51.7" transform="rotate(90 67.8 51.7)">13.5V</text>
<text x="90.5" y="50.8" transform="rotate(90 90.5 50.8)">13.5V</text>
<text x="68" y="55.6" transform="rotate(90 68 55.6)">11+</text>
<text x="70.8" y="55.9" transform="rotate(90 70.8 55.9)">A1</text>
<text x="89.8" y="55.4" transform="rotate(90 89.8 55.4)">11+</text>
<text x="92.6" y="55.8" transform="rotate(90 92.6 55.8)">A1</text>
<text x="68" y="60.9" transform="rotate(90 68 60.9)">14</text>
<text x="70.9" y="60.8" transform="rotate(90 70.9 60.8)">A2</text>
<text x="71.5" y="64.1" transform="rotate(90 71.5 64.1)">24V-GND</text>
<text x="89.9" y="60.8" transform="rotate(90 89.9 60.8)">14</text>
<text x="92.7" y="60.5" transform="rotate(90 92.7 60.5)">A2</text>
<text x="93.3" y="64" transform="rotate(90 93.3 64)">24V-GND</text>
</g>
</svg>
